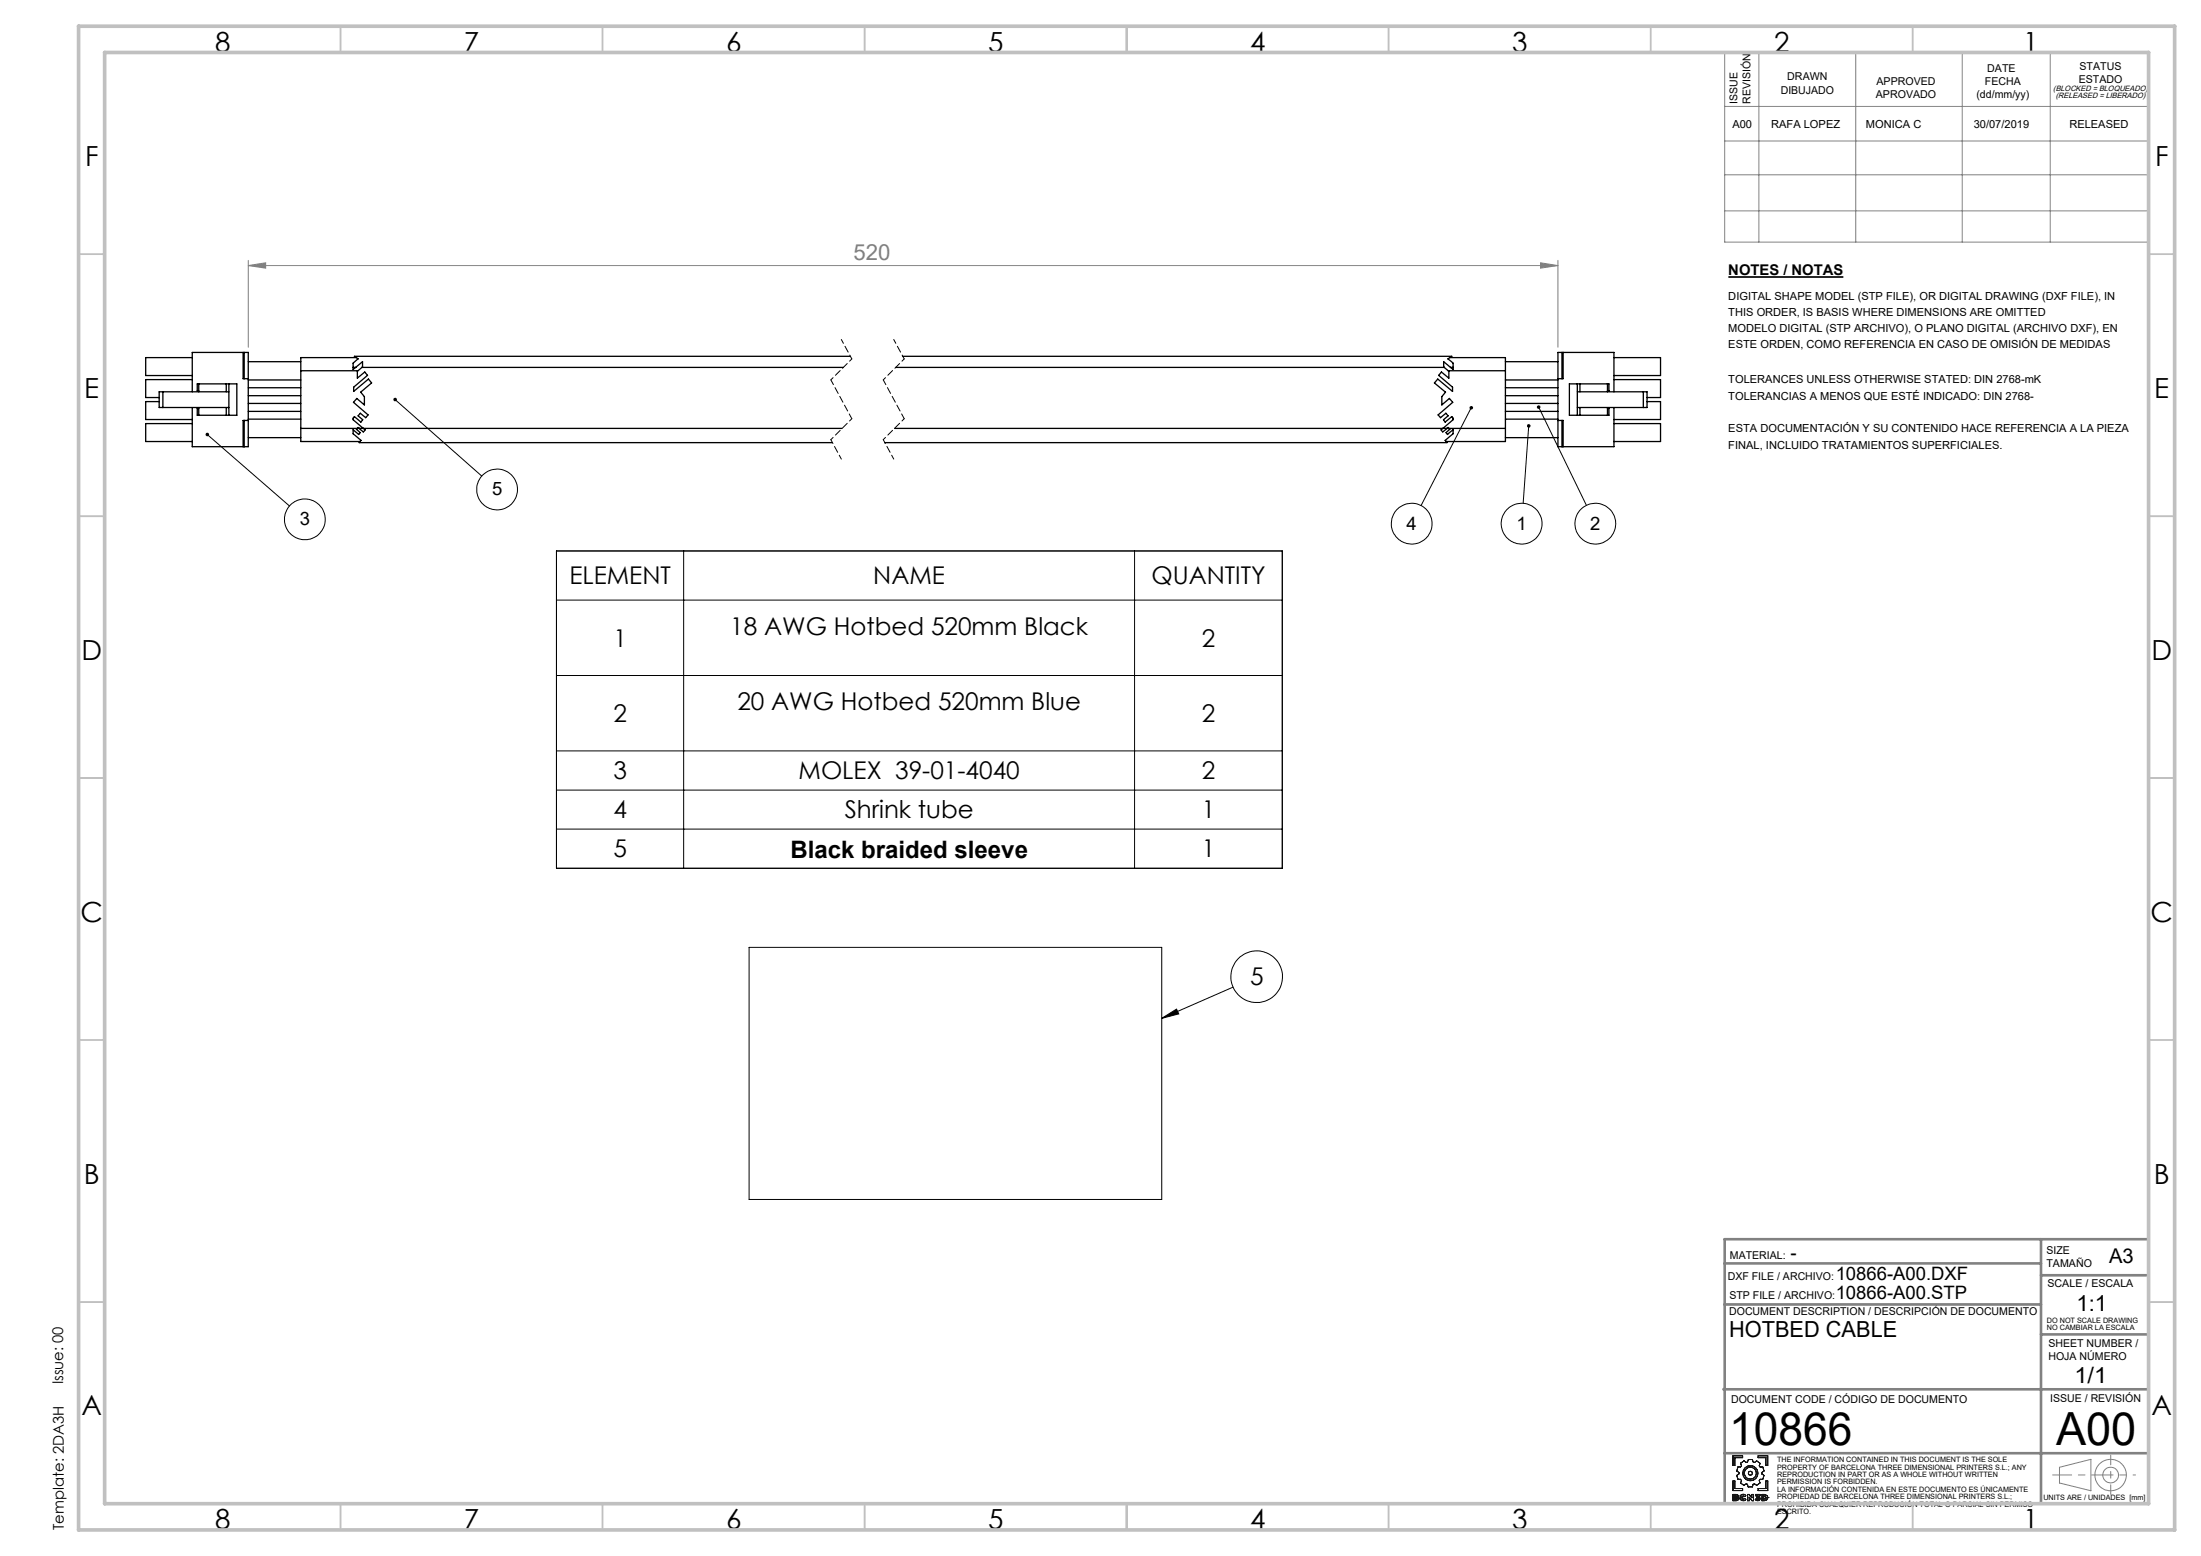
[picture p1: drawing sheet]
<svg xmlns="http://www.w3.org/2000/svg" width="420mm" height="297mm" viewBox="0 0 420 297" stroke-linecap="round" stroke-linejoin="round" font-family="sans-serif">
<path d="M329.8 52.9h22" fill="none" stroke="#000" stroke-width=".32"/>
<g fill="none" stroke="#000" stroke-width=".19">
<path d="M75.4 76.3l16.5 14.6M280.7 77.8l-9.5 18.7M293.6 77.7l9.1 18.7M39.5 82.9l15.7 13.7M291.7 81.3l-1 14.8M106.2 105.2h138.5v60.5h-138.5zM106.2 114.5h138.5M130.5 105.2v60.5M216.5 105.2v60.5M106.2 128.9h138.5M106.2 143.3h138.5M106.2 150.8h138.5"/>
<path d="M106.2 158.3h138.5M142.9 180.8h78.8v48.1h-78.8zM221.7 194.4l2.8-1.8 .4 .9zM235.3 188.4l-13.6 6"/>
<circle cx="58.2" cy="99.1" r="3.9"/>
<circle cx="94.9" cy="93.4" r="3.9"/>
<circle cx="269.4" cy="99.9" r="3.9"/>
<circle cx="290.4" cy="99.9" r="3.9"/>
<circle cx="304.4" cy="99.9" r="3.9"/>
<circle cx="239.8" cy="186.4" r="4.9"/>
</g>
<g fill="none" stroke="#191924" stroke-width=".19">
<path d="M330.7 277.9h1.8v.3h-1.5v1.5h-.3zM332.1 279.3l.7-.5 .4 .3 .3-.1 .1-.4h.8l.1 .4 .3 .1 .4-.3 .7 .5-.2 .5 .2 .2h.5l.2 .8-.4 .3v.2l.4 .3-.2 .8h-.5l-.2 .2 .1 .5-.6 .4-.4-.3-.3 .1-.1 .5h-.8l-.2-.5-.2-.1-.4 .3-.7-.4 .2-.5-.2-.2h-.5l-.2-.8 .4-.3v-.2l-.4-.3 .2-.8h.5l.2-.2zM335.5 277.9h1.8v1.8h-.3v-1.5h-1.5zM330.7 282.7h.3v1.4h1.5v.4h-1.8zM331 285.5l.4 .1-.4 .1zM331 286l.4 .1-.4 .1zM331.3 285.3l.3 .1 .1 .1M331.3 285.3h.2l.2 .2M331.3 285.3h-.6v1.2l.9-.1 .2-.3M331.4 285.6h.1M331.4 286.1h.1M331.7 285.5l-.2 .3 .3 .3"/>
<path d="M331.7 285.5h.1M331.8 286.1h.1M332 285.9l.2 .3 .4 .3 .6-.3M332 285.9l.1 .3 .2 .2a.69 .69 0 0 0 .9-.2M332 285.9h.1M332.4 285.9l.1 .2 .2 .1 .2-.2M332.4 285.9l.1 .2 .4-.1M332.4 285.9h.1M332.9 285.7l-.2-.2-.3 .1v.3M332.9 285.7l-.4-.1-.1 .3M332.9 286l.3 .2M333.2 285.5l-.5-.3-.5 .2-.2 .5"/>
<path d="M333.2 285.5a.67 .67 0 0 0-1.1 0l-.1 .4M333.2 285.5l-.3 .2M333.5 285.3h.3l.5 .6v-.6h.3v1.2h-.3l-.5-.7v.7h-.3zM335.1 286l.3 .2 .2-.1-.2 .1zM335.1 286l-.2 .2M335.5 284.1h1.5v-1.4h.3v1.8h-1.8zM335.6 286.1l-.4-.2v-.2l.3-.2h-.5v-.2h.8v.2l-.2 .2 .3 .4M335.6 286.1h.1M335.9 286.1l-.2 .3-.3 .1-.5-.3M335.9 286.1l-.2 .3-.4 .1-.4-.3M335.9 286.1h.1M336.2 285.3h.5l.5 .2 .2 .4-.3 .4-.9 .2z"/>
<path d="M336.6 285.5l.3 .1v.5h-.3zM337 285.9h.1M337.4 285.9h.1"/>
<circle cx="334" cy="281.2" r=".39"/>
<circle cx="334" cy="281.2" r="1.45"/>
<circle cx="334" cy="281.2" r="1.14"/>
</g>
<g fill="none" stroke="#808080" stroke-width=".19">
<path d="M329.1 10h80.9v36.2h-80.9zM335.6 10v36.2M354.1 10v36.2M374.4 10v36.2M391.2 10v36.2M329.1 20.3h80.9M329.1 26.9h80.9M329.1 33.4h80.9M47.4 50.7l3.3-.5v1zM47.4 49.7v16.6M47.4 50.7h249.9M294 50.2l3.3 .5-3.3 .5z"/>
<path d="M297.3 49.7v16.6M329.1 40.2h80.9M393 280.1l6-1.6v6l-6-1.4z"/>
<circle cx="402.7" cy="281.6" r="3"/>
<circle cx="402.8" cy="281.5" r="1.49"/>
</g>
<path d="M160.5 64.8l2 3.7M170.5 64.8l2 3.7M158.5 83.9l2 3.7M168.5 83.9l2 3.7" fill="none" stroke="#000" stroke-width=".19" stroke-dasharray="1.3 .6" stroke-dashoffset=".4"/>
<path d="M162.5 68.5l-4 4M162.5 79.9l-4 4M172.5 68.5l-4 4M172.5 79.9l-4 4" fill="none" stroke="#000" stroke-width=".19" stroke-dasharray="1.3 .6" stroke-dashoffset=".7"/>
<path d="M158.5 72.5l4 7.4M168.5 72.5l4 7.4" fill="none" stroke="#000" stroke-width=".19" stroke-dasharray="1.3 .6" stroke-dashoffset=".2"/>
<path d="M391.7 281.5h11.1" fill="none" stroke="#808080" stroke-width=".19" stroke-dasharray="15.2 1.3 1.3 1.3" stroke-dashoffset="11.6"/>
<path d="M402.8 281.5h4.7" fill="none" stroke="#808080" stroke-width=".19" stroke-dasharray="15.2 1.3 1.3 1.3" stroke-dashoffset="14.8"/>
<path d="M402.8 277.8v7.4" fill="none" stroke="#808080" stroke-width=".19" stroke-dasharray="15.2 1.3 1.3 1.3" stroke-dashoffset="13.4"/>
<path d="M329.1 236.5h80.9v50.5h-80.9zM389.5 236.5v50.5M329.1 249h60.4M329.1 241.2h60.4M389.5 243.4h20.5M389.5 254.7h20.5M328.9 265.2h81.1M329.1 277.4h80.9" fill="none" stroke="#808080" stroke-width=".5"/>
<g fill="none" stroke="#c0c0c0" stroke-width=".35">
<path d="M65 5v5M115 5v5M165 5v5M215 5v5M265 5v5M315 5v5M365 5v5M15 48.5h5M410 48.5h5M15 98.5h5M410 98.5h5M15 148.5h5"/>
<path d="M410 148.5h5M15 198.5h5M410 198.5h5M15 248.5h5M410 248.5h5M65 287v5M115 287v5M165 287v5M215 287v5M265 287v5M315 287v5M365 287v5"/>
</g>
<path d="M15 5h400v287h-400zM20 10h390v277h-390z" fill="none" stroke="#c0c0c0" stroke-width=".7"/>
<g fill="#000">
<path d="M221.7 194.4l2.8-1.8 .4 .9z"/>
<path d="M291.5 81a.34 .34 0 0 0 0 .6 .34 .34 0 0 0 .5-.2 .34 .34 0 0 0-.3-.4v.3v-.3zM293.3 77.5a.34 .34 0 0 0 .2 .5 .34 .34 0 0 0 .4-.3 .34 .34 0 0 0-.4-.3l.1 .3-.1-.3zM280.5 77.6a.34 .34 0 0 0 .1 .5 .34 .34 0 0 0 .4-.1 .34 .34 0 0 0-.1-.5l-.2 .3 .2-.3zM75.1 76a.34 .34 0 0 0 .1 .6 .34 .34 0 0 0 .5-.3 .34 .34 0 0 0-.4-.4l-.2 .1 .3 .3zM39.4 82.7h-.1l.2 .2-.2-.2a.34 .34 0 0 0 .2 .6 .34 .34 0 0 0 .4-.4 .34 .34 0 0 0-.5-.2z"/>
</g>
<path d="M47.4 50.7l3.3-.5v1zM294 50.2l3.3 .5-3.3 .5z" fill="#808080"/>
<g fill="none" stroke="#000" stroke-width=".25">
<path d="M30.4 76.7h-2.6v3.4h8.9M31.1 74.8v3M36.7 68.3h-8.9v3.4h8.9M36.7 77.8v7.5h9.7M36.7 72.5h-8.9v3.4h2.6M37.9 78h-.3v1.3h.3M37.9 73.3h-.3v1.3h.3M37.9 73.3h7.3v6h-7.3M37.9 73.3v1.5M37.9 77.8v1.5M43.2 73.3v1.5M43.2 77.8v1.5"/>
<path d="M43.7 74.8h-13.3v3h13.3M43.7 73.3v6M46.4 67.3h.2M46.4 67.3v5h.2M46.4 67.3h-9.7v7.5M46.6 67.3h.8v18h-.8M46.6 72.3h.8M46.6 67.3v5M47.4 69h10M47.4 72.5h10M47.4 77h10M47.4 78.5h10"/>
<path d="M47.4 74h10M47.4 75.5h10M57.4 70.8h10.9M57.4 70.8v11M67.4 70.1h.5M67.4 70.1v.4l.5-.4M67.9 70.1l1.3-1.1v1.1h-.1M68 68.3h-10.6v2.5M69.1 70.1l-.9 .8v1.3l1.4-1.2 .5 .6-2.6 2.3v.8l2.8-2.3 .6 .7-2.1 1.8 .7 .8v1.6l-1.4-1.2-.6 .7 2.7 2.4-.4 .5-1-.8-.5 .5 .9 .7-.3 .5-1.3-1.1-.2 .3v.3l2.3 2-.4 .3-1-.8-.3 .3 .7 .7-.3 .3-1-.9v.8l1.5 1.3-.4 .4h90.3M69.1 70.1h91.8M162.2 68h-94.6l.7 .5-.9 .8v.8M170.9 70.1h104.7"/>
<path d="M172.2 68h104.8l-.7 .5 .3 .2a1.03 1.03 0 0 1 .7 1.2v.2M275.6 70.1l.9 .8v1.3l-1.4-1.2-.6 .6 2.7 2.3v.8l-2.8-2.3-.7 .7 2.1 1.8-.7 .8v1.6l1.5-1.2 .6 .7-2.8 2.4 .5 .5 1-.8 .4 .5-.9 .7 .4 .5 1.2-1.1 .3 .3v.3l-2.3 2 .3 .3 1-.8 .3 .3-.7 .7 .3 .3 1.1-.9v.8l-1.5 1.3 .3 .4h-107.3M275.6 70.1h-.1v-1.1l1.3 1.1M276.3 70.8h11M276.6 68.3h10.7v2.5M276.8 70.1h.5M276.8 70.1l.5 .4v-.4M287.3 69h10M287.3 72.5h10M287.3 77h10M287.3 78.5h10M287.3 74h10"/>
<path d="M287.3 75.5h10M287.3 70.8v11M297.3 72.3h.8M298.1 67.3h.2M298.1 67.3h-.8v18h.8M298.1 67.3v5M298.3 67.3v5h-.2M298.3 67.3h9.7v7.5M301 73.3v6M301 74.8h13.3v3h-13.3M301.5 73.3v1.5M301.5 77.8v1.5"/>
<path d="M306.7 73.3h.3v1.3h-.3M306.7 78h.3v1.3h-.3M306.7 73.3h-7.2v6h7.2M306.7 73.3v1.5M306.7 77.8v1.5M308 68.3h8.9v3.4h-8.9M308 77.8v7.5h-9.7M308 72.5h8.9v3.4h-2.6M313.6 74.8v3M314.3 76.7h2.6v3.4h-8.9M36.7 80.9h-8.9v3.4h8.9M46.4 85.3h.2"/>
<path d="M46.6 80.3h-.2v5M46.6 80.3h.8M46.6 80.3v5M47.4 80h10M47.4 83.5h10M57.4 81.8v2.5h11.3M57.4 81.8h103.3M170.7 81.8h116.6M287.3 81.8v2.5h-11.4M287.3 80h10M287.3 83.5h10M297.3 80.3h.8"/>
<path d="M298.1 85.3h.2M298.1 80.3h.2v5M298.1 80.3v5M308 80.9h8.9v3.4h-8.9"/>
</g>
<g font-size="8.7">
<text x="330" y="275.9">10866</text>
<text x="392.3" y="275.9">A00</text>
</g>
<g font-size="5.3">
<text x="41" y="9.9">8</text>
<text x="88.5" y="9.9">7</text>
<text x="138.5" y="9.9">6</text>
<text x="188.5" y="9.9">5</text>
<text x="238.5" y="9.9">4</text>
<text x="288.5" y="9.9">3</text>
<text x="338.5" y="9.9">2</text>
<text x="386" y="9.9">1</text>
<text x="16.2" y="31.7">F</text>
<text x="411.2" y="31.7">F</text>
<text x="16.1" y="75.9">E</text>
<text x="411.1" y="75.9">E</text>
<text x="15.5" y="125.9">D</text>
<text x="410.5" y="125.9">D</text>
<text x="15.4" y="175.9">C</text>
<text x="410.4" y="175.9">C</text>
<text x="16" y="225.9">B</text>
<text x="411" y="225.9">B</text>
<text x="15.5" y="270.2">A</text>
<text x="410.5" y="270.2">A</text>
<text x="41" y="291.9">8</text>
<text x="88.5" y="291.9">7</text>
<text x="138.5" y="291.9">6</text>
<text x="188.5" y="291.9">5</text>
<text x="238.5" y="291.9">4</text>
<text x="288.5" y="291.9">3</text>
<text x="338.5" y="291.9">2</text>
<text x="386" y="291.9">1</text>
</g>
<g font-size="4.7">
<text x="108.6" y="111.5">ELEMENT</text>
<text x="166.6" y="111.5">NAME</text>
<text x="219.7" y="111.5">QUANTITY</text>
<text x="117" y="123.4">1</text>
<text x="139.4" y="121.1">18 AWG Hotbed 520mm Black</text>
<text x="229.3" y="123.4">2</text>
<text x="117" y="137.8">2</text>
<text x="140.7" y="135.5">20 AWG Hotbed 520mm Blue</text>
<text x="229.3" y="137.8">2</text>
<text x="117" y="148.7">3</text>
<text x="152.4" y="148.7">MOLEX 39-01-4040</text>
<text x="229.3" y="148.7">2</text>
<text x="117" y="156.2">4</text>
<text x="161.2" y="156.2">Shrink tube</text>
<text x="229.3" y="156.2">1</text>
<text x="117" y="163.7">5</text>
<text x="229.3" y="163.7">1</text>
<text x="238.5" y="188.1">5</text>
</g>
<text font-size="4.6" x="150.8" y="163.7">Black braided sleeve</text>
<text font-size="4.2" fill="#808080" x="162.9" y="49.7">520</text>
<g font-size="4.2">
<text x="396.2" y="250.3">1:1</text>
<text x="330" y="255.2">HOTBED CABLE</text>
<text x="395.8" y="264">1/1</text>
</g>
<text font-size="3.9" x="402.5" y="241.1">A3</text>
<g font-size="3.5">
<text x="93.9" y="94.6">5</text>
<text x="57.2" y="100.3">3</text>
<text x="268.4" y="101.1">4</text>
<text x="289.4" y="101.1">1</text>
<text x="303.5" y="101.1">2</text>
<text x="341.7" y="240.4">-</text>
<text x="350.3" y="244.3">10866-A00.DXF</text>
<text x="350.3" y="247.9">10866-A00.STP</text>
</g>
<g font-size="2.8">
<text x="329.8" y="52.6">NOTES / NOTAS</text>
<text x="12.1" y="264.2" transform="rotate(-90 12.1 264.2)">Issue: 00</text>
<text x="12.2" y="292" transform="rotate(-90 12.2 292)">Template: 2DA3H</text>
</g>
<g font-size="2.1">
<text x="339.8" y="17.9">DIBUJADO</text>
<text x="341.1" y="15.4">DRAWN</text>
<text x="358.1" y="16.3">APPROVED</text>
<text x="378.8" y="16.3">FECHA</text>
<text x="379.2" y="13.8">DATE</text>
<text x="396.7" y="15.8">ESTADO</text>
<text x="396.8" y="13.3">STATUS</text>
<text x="331.5" y="19.8" transform="rotate(-90 331.5 19.8)">ISSUE</text>
<text x="334" y="19.8" transform="rotate(-90 334 19.8)">REVISIÓN</text>
<text x="357.9" y="18.8">APROVADO</text>
<text x="377.1" y="18.8">(dd/mm/yy)</text>
<text x="330.6" y="24.3">A00</text>
<text x="338" y="24.3">RAFA LOPEZ</text>
<text x="356.1" y="24.3">MONICA C</text>
<text x="376.6" y="24.3">30/07/2019</text>
<text x="394.9" y="24.3">RELEASED</text>
<text x="329.8" y="57.2">DIGITAL SHAPE MODEL (STP FILE), OR DIGITAL DRAWING (DXF FILE), IN</text>
<text x="329.8" y="60.3">THIS ORDER, IS BASIS WHERE DIMENSIONS ARE OMITTED</text>
<text x="329.8" y="63.4">MODELO DIGITAL (STP ARCHIVO), O PLANO DIGITAL (ARCHIVO DXF), EN</text>
<text x="329.8" y="66.5">ESTE ORDEN, COMO REFERENCIA EN CASO DE OMISIÓN DE MEDIDAS</text>
<text x="329.8" y="73.2">TOLERANCES UNLESS OTHERWISE STATED: DIN 2768-mK</text>
<text x="329.8" y="76.3">TOLERANCIAS A MENOS QUE ESTÉ INDICADO: DIN 2768-</text>
<text x="329.8" y="82.5">ESTA DOCUMENTACIÓN Y SU CONTENIDO HACE REFERENCIA A LA PIEZA</text>
<text x="329.8" y="85.7">FINAL, INCLUIDO TRATAMIENTOS SUPERFICIALES.</text>
<text x="390.5" y="239.4">SIZE</text>
<text x="329.7" y="244.3">DXF FILE / ARCHIVO:</text>
<text x="330.1" y="240.4">MATERIAL:</text>
<text x="390.5" y="241.9">TAMAÑO</text>
<text x="390.7" y="245.6">SCALE / ESCALA</text>
<text x="330" y="251">DOCUMENT DESCRIPTION / DESCRIPCIÓN DE DOCUMENTO</text>
<text x="330" y="247.9">STP FILE / ARCHIVO:</text>
<text x="390.9" y="257.1">SHEET NUMBER /</text>
<text x="390.9" y="259.6">HOJA NÚMERO</text>
<text x="330.3" y="267.7">DOCUMENT CODE / CÓDIGO DE DOCUMENTO</text>
<text x="391.2" y="267.5">ISSUE / REVISIÓN</text>
</g>
<g font-size="1.5">
<text x="391.8" y="17.4">(BLOCKED = BLOQUEADO)</text>
<text x="392.3" y="18.8">(RELEASED = LIBERADO)</text>
</g>
<g font-size="1.4">
<text x="390.6" y="252.5">DO NOT SCALE DRAWING</text>
<text x="390.6" y="253.9">NO CAMBIAR LA ESCALA</text>
<text x="339.1" y="279.1">THE INFORMATION CONTAINED IN THIS DOCUMENT IS THE SOLE</text>
<text x="339.1" y="280.5">PROPERTY OF BARCELONA THREE DIMENSIONAL PRINTERS S.L.; ANY</text>
<text x="339.1" y="281.9">REPRODUCTION IN PART OR AS A WHOLE WITHOUT WRITTEN</text>
<text x="339.1" y="283.3">PERMISSION IS FORBIDDEN.</text>
<text x="339.1" y="284.7">LA INFORMACIÓN CONTENIDA EN ESTE DOCUMENTO ES ÚNICAMENTE</text>
<text x="339.1" y="286.1">PROPIEDAD DE BARCELONA THREE DIMENSIONAL PRINTERS S.L.;</text>
<text x="339.1" y="287.6">PROHIBIDA CUALQUIER REPRODUCIÓN TOTAL O PARCIAL SIN PERMISO</text>
<text x="389.9" y="286.3">UNITS ARE / UNIDADES [mm]</text>
<text x="339.1" y="289">ESCRITO.</text>
</g>
</svg>
